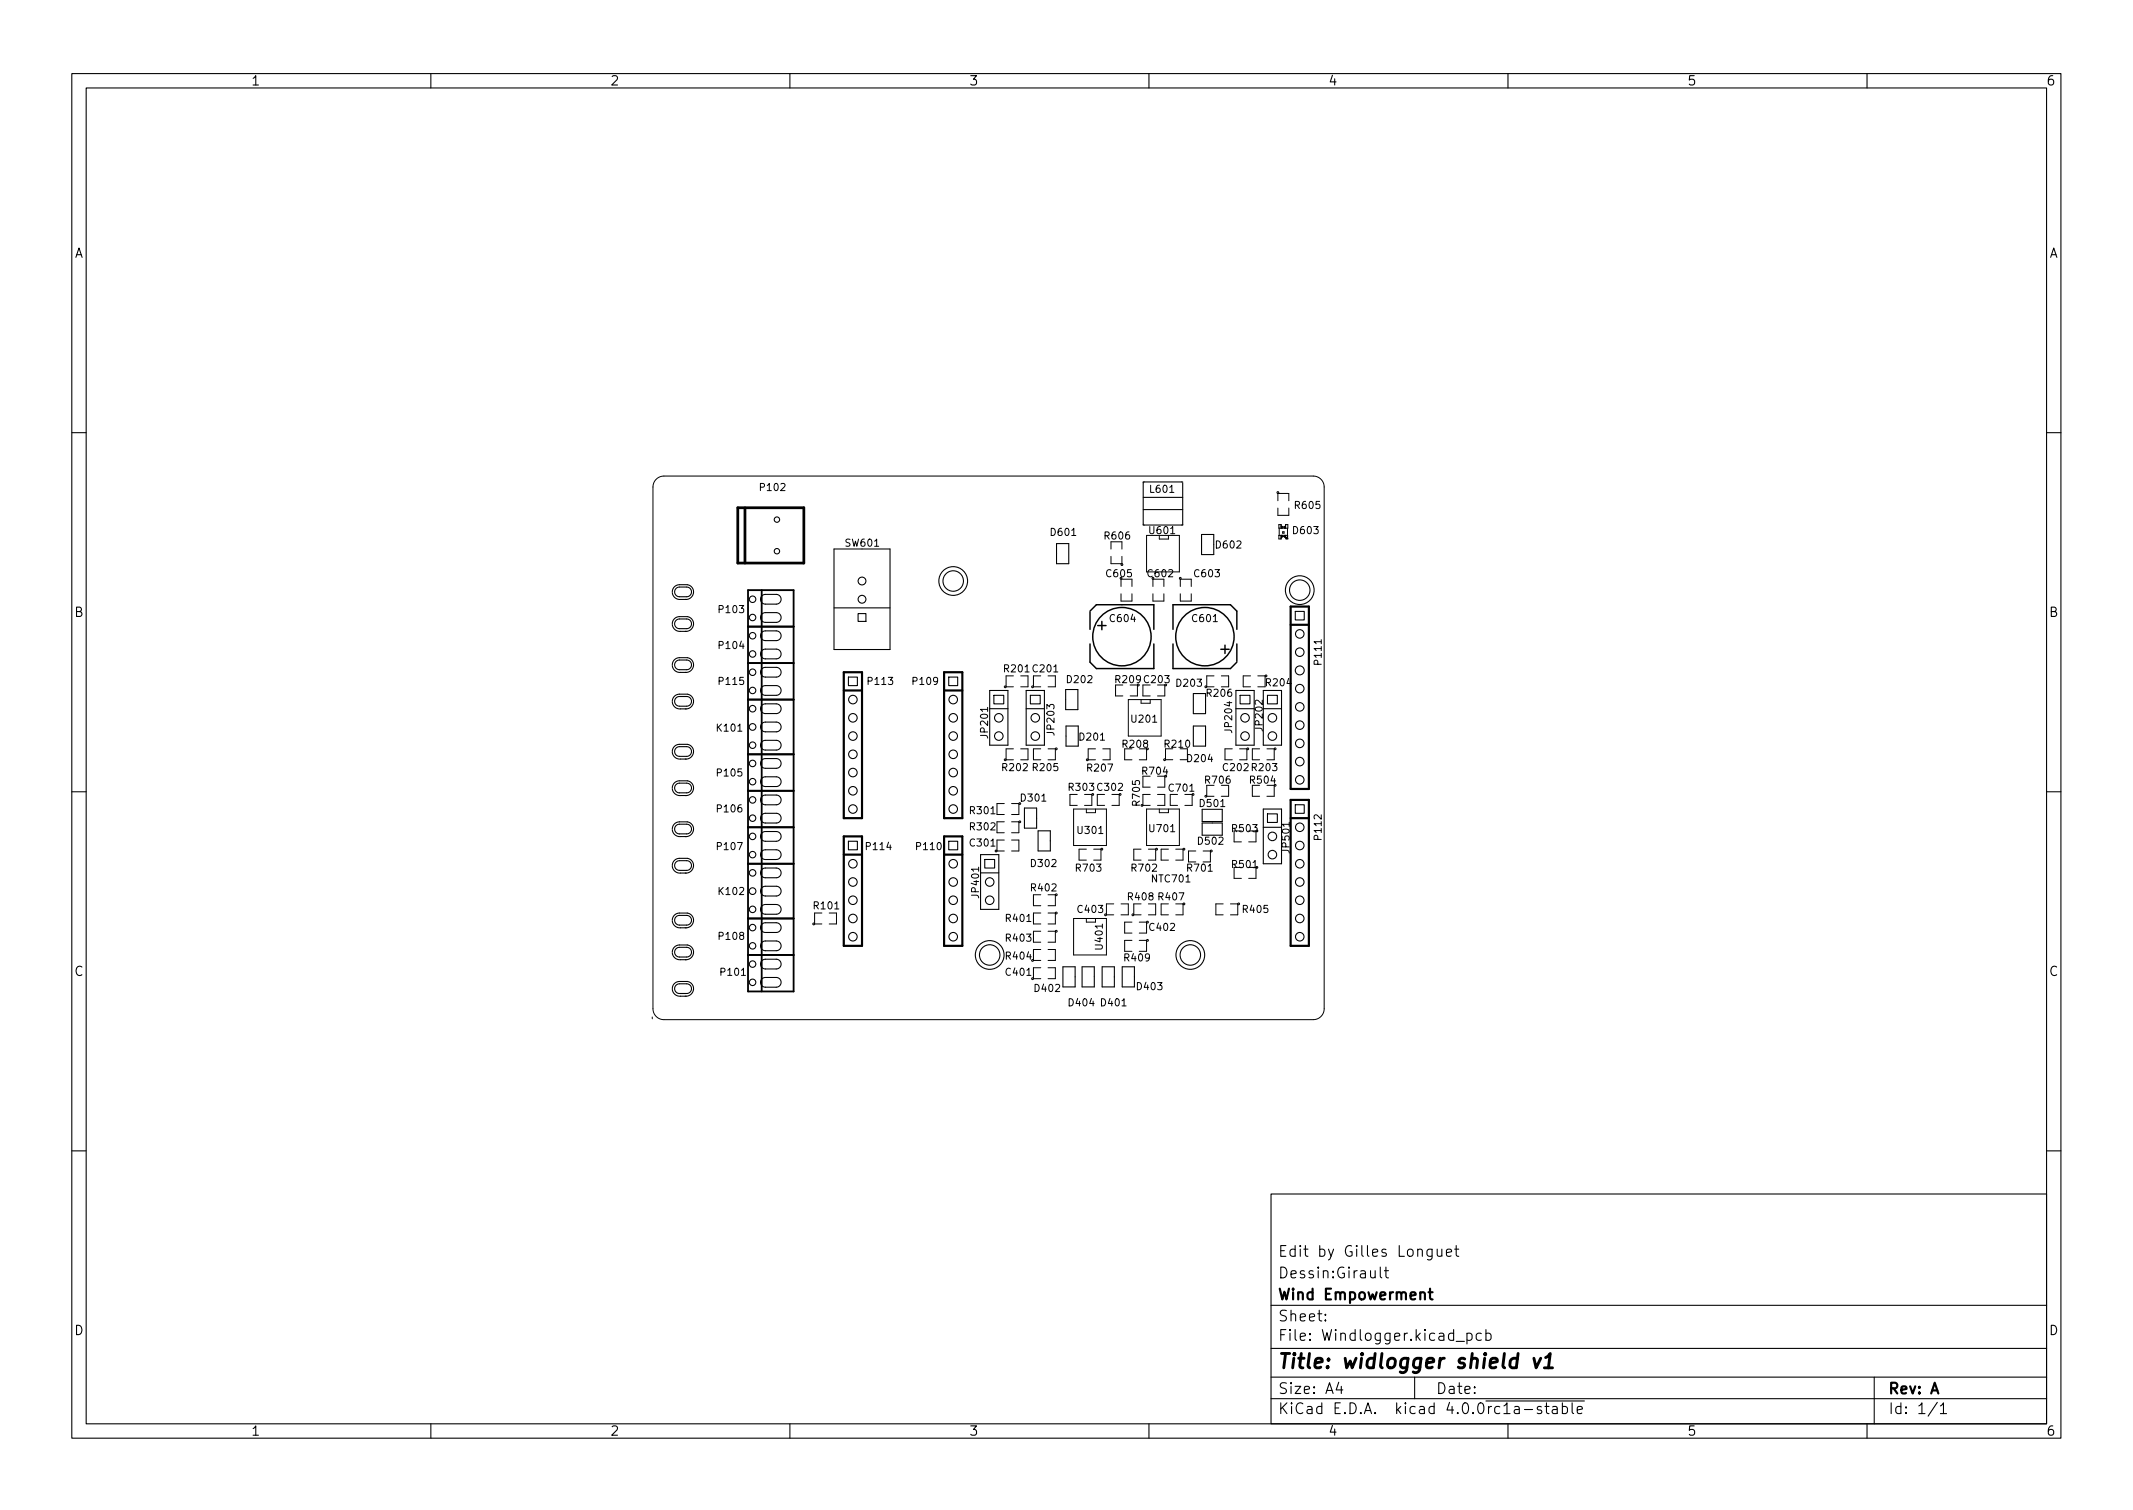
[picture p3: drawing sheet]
<svg xmlns="http://www.w3.org/2000/svg" width="297mm" height="210mm" viewBox="0 0 297 210" stroke-linecap="round" stroke-linejoin="round" font-family="sans-serif">
<g fill="none" stroke="#000" stroke-width=".15">
<path d="M10 10.2h277v190.1h-277zM12 12.2h273v186.1h-273zM60 10.2v2M110 10.2v2M160 10.2v2M210 10.2v2M260 10.2v2M10 60.2h2M116.1 76.4h7.8v14h-7.8zM147.1 75.7h1.7v2.8h-1.7zM159.2 71h5.5M159.2 69.3h5.5"/>
<path d="M164.7 67.1h-5.5v6h5.5v-5.9M167.3 74.4h1.7v2.8h-1.7zM285 60.2h2M93.6 82.5a1.06 1.06 0 0 0 1.2 1h.8M93.6 82.4a1 1 0 0 1 1-1h1.1a1.01 1.01 0 0 1 .9 1.2M93.6 87a1.06 1.06 0 0 0 1.2 .9h.8M93.6 86.9a1 1 0 0 1 1-1h1.1a1.01 1.01 0 0 1 .9 1.1M93.6 92.7a1.06 1.06 0 0 0 1.2 .9h.8M93.6 92.6a1 1 0 0 1 1-1h1.1a1.01 1.01 0 0 1 .9 1.1M93.6 97.8a1.06 1.06 0 0 0 1.2 .9h.8M93.6 97.7a1 1 0 0 1 1-1h1.1a1.01 1.01 0 0 1 .9 1.1M94.1 81.9l.4-.1 1.1-.1a.67 .67 0 0 1 .7 .7 .67 .67 0 0 1-.7 .7h-1a.67 .67 0 0 1-.6-.4 .67 .67 0 0 1 .1-.8z"/>
<path d="M94.1 86.4l.4-.2h1.1a.67 .67 0 0 1 .7 .7 .67 .67 0 0 1-.7 .6h-1a.67 .67 0 0 1-.6-.4 .67 .67 0 0 1 .1-.7zM94.1 92.1l.4-.2h1.1a.67 .67 0 0 1 .7 .7 .67 .67 0 0 1-.7 .7h-1a.67 .67 0 0 1-.6-.5 .67 .67 0 0 1 .1-.7zM94.1 97.2l.4-.2h1.1a.67 .67 0 0 1 .7 .7 .67 .67 0 0 1-.7 .6h-1a.67 .67 0 0 1-.6-.4 .67 .67 0 0 1 .1-.7zM96.6 82.5a1.05 1.05 0 0 1-1.2 1M96.6 87a1.05 1.05 0 0 1-1.2 .9M96.6 92.7a1.05 1.05 0 0 1-1.2 .9M96.6 97.8a1.05 1.05 0 0 1-1.2 .9M106.1 98.2l.4-.2h1.6a.68 .68 0 0 1 .7 .7 .68 .68 0 0 1-.7 .7h-1.5a.68 .68 0 0 1-.6-.5 .68 .68 0 0 1 .1-.7zM106.1 85.5l.4-.2h1.6a.68 .68 0 0 1 .7 .7 .68 .68 0 0 1-.7 .7h-1.5a.68 .68 0 0 1-.6-.5 .68 .68 0 0 1 .1-.7zM106.1 83l.4-.2h1.6a.68 .68 0 0 1 .7 .6 .68 .68 0 0 1-.7 .7h-1.5a.68 .68 0 0 1-.6-.4 .68 .68 0 0 1 .1-.7zM106.1 90.6l.4-.2h1.6a.68 .68 0 0 1 .7 .7 .68 .68 0 0 1-.7 .6h-1.5a.68 .68 0 0 1-.6-.4 .68 .68 0 0 1 .1-.7zM106.1 88l.4-.2h1.6a.68 .68 0 0 1 .7 .7 .68 .68 0 0 1-.7 .7h-1.5a.68 .68 0 0 1-.6-.4 .68 .68 0 0 1 .1-.8z"/>
<path d="M106.1 95.7l.4-.2h1.6a.68 .68 0 0 1 .7 .6 .68 .68 0 0 1-.7 .7h-1.5a.68 .68 0 0 1-.6-.4 .68 .68 0 0 1 .1-.7zM106.1 93.1l.4-.2h1.6a.68 .68 0 0 1 .7 .7 .68 .68 0 0 1-.7 .7h-1.5a.68 .68 0 0 1-.6-.4 .68 .68 0 0 1 .1-.8zM116.1 84.6h7.8M118.1 94.3h1.3v1.2h-1.3zM119.5 85.4h1.1v1.1h-1.1zM132.1 94.3h1.3v1.2h-1.3zM137.8 96.1h2.6v7.7h-2.6zM137.8 98.7h2.6M138.4 96.8h1.4v1.2h-1.4zM142.9 96.1h2.5v7.7h-2.5zM142.9 98.7h2.5M143.5 96.8h1.4v1.2h-1.4z"/>
<path d="M148.4 96h1.7v2.8h-1.7zM166.2 96.6h1.7v2.8h-1.7zM172.1 96.1h2.6v7.7h-2.6zM172.1 98.7h2.6M172.7 96.8h1.4v1.2h-1.4zM175.9 96.1h2.6v7.7h-2.6zM175.9 98.7h2.6M176.5 96.8h1.4v1.2h-1.4zM180.4 85.1h1.2v1.2h-1.2zM10 110.2h2M93.6 104.7a1.06 1.06 0 0 0 1.2 1h.8M93.6 104.6a1 1 0 0 1 1-1h1.1a1.01 1.01 0 0 1 .9 1.2"/>
<path d="M93.6 109.8a1.06 1.06 0 0 0 1.2 1h.8M93.6 109.7a1 1 0 0 1 1-1h1.1a1.01 1.01 0 0 1 .9 1.2M93.6 115.5a1.06 1.06 0 0 0 1.2 1h.8M93.6 115.4a1 1 0 0 1 1-1h1.1a1.01 1.01 0 0 1 .9 1.2M94.1 104.2l.4-.2h1.1a.67 .67 0 0 1 .7 .6 .67 .67 0 0 1-.7 .7h-1a.67 .67 0 0 1-.6-.4 .67 .67 0 0 1 .1-.7zM94.1 109.2l.4-.1 1.1-.1a.67 .67 0 0 1 .7 .7 .67 .67 0 0 1-.7 .7h-1a.67 .67 0 0 1-.6-.4 .67 .67 0 0 1 .1-.8zM94.1 115l.4-.2h1.1a.67 .67 0 0 1 .7 .6 .67 .67 0 0 1-.7 .7h-1a.67 .67 0 0 1-.6-.4 .67 .67 0 0 1 .1-.7zM96.6 104.7a1.05 1.05 0 0 1-1.2 1M96.6 109.8a1.05 1.05 0 0 1-1.2 1M96.6 115.5a1.05 1.05 0 0 1-1.2 1M106.1 103.3l.4-.2h1.6a.68 .68 0 0 1 .7 .7 .68 .68 0 0 1-.7 .6h-1.5a.68 .68 0 0 1-.6-.4 .68 .68 0 0 1 .1-.7zM106.1 100.7l.4-.2h1.6a.68 .68 0 0 1 .7 .7 .68 .68 0 0 1-.7 .7h-1.5a.68 .68 0 0 1-.6-.4 .68 .68 0 0 1 .1-.8z"/>
<path d="M106.1 113.4l.4-.2h1.6a.68 .68 0 0 1 .7 .7 .68 .68 0 0 1-.7 .7h-1.5a.68 .68 0 0 1-.6-.4 .68 .68 0 0 1 .1-.8zM106.1 110.9l.4-.2h1.6a.68 .68 0 0 1 .7 .7 .68 .68 0 0 1-.7 .7h-1.5a.68 .68 0 0 1-.6-.5 .68 .68 0 0 1 .1-.7zM106.1 118.5l.4-.2h1.6a.68 .68 0 0 1 .7 .7 .68 .68 0 0 1-.7 .7h-1.5a.68 .68 0 0 1-.6-.4 .68 .68 0 0 1 .1-.8zM106.1 116l.4-.2h1.6a.68 .68 0 0 1 .7 .7 .68 .68 0 0 1-.7 .6h-1.5a.68 .68 0 0 1-.6-.4 .68 .68 0 0 1 .1-.7zM106.1 108.4l.4-.2h1.6a.68 .68 0 0 1 .7 .6 .68 .68 0 0 1-.7 .7h-1.5a.68 .68 0 0 1-.6-.4 .68 .68 0 0 1 .1-.7zM106.1 105.8l.4-.2h1.6a.68 .68 0 0 1 .7 .7 .68 .68 0 0 1-.7 .7h-1.5a.68 .68 0 0 1-.6-.4 .68 .68 0 0 1 .1-.8zM118.1 117.1h1.3v1.2h-1.3zM132.1 117.1h1.3v1.2h-1.3zM136.6 119h2.5v7.6h-2.5zM137.1 119.7h1.4v1.2h-1.4zM142.7 112.5h1.7v2.8h-1.7zM144.6 115.7h1.7v2.8h-1.7z"/>
<path d="M148.5 101.1h1.7v2.8h-1.7zM166.2 101.1h1.7v2.8h-1.7zM167.4 112.7h2.8v1.7h-2.8zM167.4 114.6h2.8v1.7h-2.8zM175.9 112.7h2.6v7.6h-2.6zM175.9 115.2h2.6M176.5 113.3h1.4v1.2h-1.4zM180.4 112.1h1.2v1.1h-1.2zM285 110.2h2M93.6 120.6a1.06 1.06 0 0 0 1.2 1h.8M93.6 120.5a1 1 0 0 1 1-1h1.1a1.01 1.01 0 0 1 .9 1.2M93.6 128.2a1.06 1.06 0 0 0 1.2 1h.8"/>
<path d="M93.6 128.1a1 1 0 0 1 1-1h1.1a1.01 1.01 0 0 1 .9 1.2M93.6 132.7a1.06 1.06 0 0 0 1.2 .9h.8M93.6 132.6a1 1 0 0 1 1-1h1.1a1.01 1.01 0 0 1 .9 1.1M93.6 137.8a1.06 1.06 0 0 0 1.2 .9h.8M93.6 137.7a1 1 0 0 1 1-1h1.1a1.01 1.01 0 0 1 .9 1.1M94.1 120l.4-.1 1.1-.1a.67 .67 0 0 1 .7 .7 .67 .67 0 0 1-.7 .7h-1a.67 .67 0 0 1-.6-.4 .67 .67 0 0 1 .1-.8zM94.1 127.7l.4-.2h1.1a.67 .67 0 0 1 .7 .6 .67 .67 0 0 1-.7 .7h-1a.67 .67 0 0 1-.6-.4 .67 .67 0 0 1 .1-.7zM94.1 132.1l.4-.2h1.1a.67 .67 0 0 1 .7 .7 .67 .67 0 0 1-.7 .7h-1a.67 .67 0 0 1-.6-.5 .67 .67 0 0 1 .1-.7zM94.1 137.2l.4-.2h1.1a.67 .67 0 0 1 .7 .7 .67 .67 0 0 1-.7 .6h-1a.67 .67 0 0 1-.6-.4 .67 .67 0 0 1 .1-.7zM96.6 120.6a1.05 1.05 0 0 1-1.2 1M96.6 128.2a1.05 1.05 0 0 1-1.2 1M96.6 132.7a1.05 1.05 0 0 1-1.2 .9"/>
<path d="M96.6 137.8a1.05 1.05 0 0 1-1.2 .9M106.1 126.1l.4-.2h1.6a.68 .68 0 0 1 .7 .7 .68 .68 0 0 1-.7 .7h-1.5a.68 .68 0 0 1-.6-.4 .68 .68 0 0 1 .1-.8zM106.1 123.6l.4-.2h1.6a.68 .68 0 0 1 .7 .7 .68 .68 0 0 1-.7 .7h-1.5a.68 .68 0 0 1-.6-.5 .68 .68 0 0 1 .1-.7zM106.1 121.1l.4-.2h1.6a.68 .68 0 0 1 .7 .6 .68 .68 0 0 1-.7 .7h-1.5a.68 .68 0 0 1-.6-.4 .68 .68 0 0 1 .1-.7zM106.1 136.3l.4-.2h1.6a.68 .68 0 0 1 .7 .7 .68 .68 0 0 1-.7 .7h-1.5a.68 .68 0 0 1-.6-.5 .68 .68 0 0 1 .1-.7zM106.1 133.8l.4-.2h1.6a.68 .68 0 0 1 .7 .6 .68 .68 0 0 1-.7 .7h-1.5a.68 .68 0 0 1-.6-.4 .68 .68 0 0 1 .1-.7zM106.1 131.2l.4-.2h1.6a.68 .68 0 0 1 .7 .7 .68 .68 0 0 1-.7 .7h-1.5a.68 .68 0 0 1-.6-.4 .68 .68 0 0 1 .1-.8zM106.1 128.7l.4-.2h1.6a.68 .68 0 0 1 .7 .7 .68 .68 0 0 1-.7 .6h-1.5a.68 .68 0 0 1-.6-.4 .68 .68 0 0 1 .1-.7zM136.6 121.5h2.5M148 134.6h1.7v2.8h-1.7zM150.7 134.6h1.7v2.8h-1.7zM153.5 134.6h1.7v2.8h-1.7z"/>
<path d="M156.3 134.6h1.7v2.8h-1.7zM10 160.2h2M177 166.3h108v32h-108zM192.2 176.4v1.3l.2 .2M192.8 176.9h.6M193 176.4v1.3l.1 .2h.3M199.4 173.9v1.2a.41 .41 0 0 1-.6 .3M199.4 174l-.4-.1-.3 .3v.4l.2 .3h.1h.4M200.1 173.9l.1 1a.41 .41 0 0 0 .6-.1M200.8 173.9v1M201.4 174.4l.7-.1v-.3l-.5-.1-.2 .2 .1 .8h.1h.5M202.6 173.9h.5"/>
<path d="M202.8 173.4v1.3l.1 .2h.2M285 160.2h2M60 198.3v2M110 198.3v2M160 198.3v2M177 194.8h108M177 191.8h108M177 187.8h108M177 181.8h108M184.6 183.8v.1h-.1l.1-.1v.1M184.6 183v.1h-.1l.1-.1v.1M186.4 192.5l-.3 1h.9"/>
<path d="M186.8 193v1M197 191.8v3M202.8 186.8h1.1M204.3 185.7l.4-.1 .3 .3v.4l-.1 .3h-.2h-.4M204.3 185.6v1.5M206.3 185.7l-.4-.1-.3 .3v.4l.1 .3h.2h.4M206.9 185.7l.5-.1 .2 .3v.4l-.1 .3h-.1h-.5M206.9 195.1h13.7M206.9 185.1v1.5M210 198.3v2M212.3 196.3h1.1M214.6 195.9l-.3-.1-.2 .2v.3l.5 .1 .1 .1-.1 .3h-.1h-.4"/>
<path d="M215.1 195.8h.6M215.4 195.3v1.3v.2h.3M216.2 195.9l.2-.1 .4 .1 .1 .9M216.9 196.2l-.5 .1a.29 .29 0 0 0-.3 .2 .29 .29 0 0 0 .3 .3h.5M217.6 195.9l.4-.1 .3 .3v.4l-.2 .3h-.1h-.4M217.6 195.3v1.5M218.9 195.3v1.3l.2 .2M219.6 196.3l.8-.1-.1-.3-.4-.1-.3 .2 .1 .8h.2h.4M260 198.3v2M261 191.8v6.5M269.8 195.3l-1.3 1.9M270.2 195.8l.4-.5v1.5"/>
<path d="M270.2 196.8h.9"/>
<circle cx="108.2" cy="72.4" r=".37"/>
<circle cx="108.2" cy="76.8" r=".37"/>
<circle cx="104.8" cy="98.7" r=".46"/>
<circle cx="104.8" cy="96.1" r=".45"/>
<circle cx="104.8" cy="86" r=".45"/>
<circle cx="104.8" cy="91.1" r=".45"/>
<circle cx="104.8" cy="83.4" r=".45"/>
<circle cx="104.8" cy="88.5" r=".45"/>
<circle cx="104.8" cy="93.6" r=".45"/>
<circle cx="118.8" cy="100" r=".59"/>
<circle cx="118.8" cy="97.4" r=".59"/>
<circle cx="120" cy="83.4" r=".54"/>
<circle cx="120" cy="80.9" r=".54"/>
<circle cx="132.7" cy="80.9" r="2"/>
<circle cx="132.7" cy="80.9" r="1.42"/>
<circle cx="132.7" cy="97.4" r=".59"/>
<circle cx="132.7" cy="100" r=".59"/>
<circle cx="139.1" cy="100" r=".59"/>
<circle cx="144.2" cy="100" r=".59"/>
<circle cx="173.4" cy="100" r=".59"/>
<circle cx="177.2" cy="100" r=".59"/>
<circle cx="181" cy="82.2" r="2"/>
<circle cx="181" cy="82.2" r="1.42"/>
<circle cx="181" cy="98.4" r=".59"/>
<circle cx="181" cy="90.8" r=".59"/>
<circle cx="181" cy="95.9" r=".59"/>
<circle cx="181" cy="88.3" r=".59"/>
<circle cx="181" cy="93.3" r=".62"/>
<circle cx="104.8" cy="113.9" r=".45"/>
<circle cx="104.8" cy="108.8" r=".45"/>
<circle cx="104.8" cy="119" r=".45"/>
<circle cx="104.8" cy="101.2" r=".47"/>
<circle cx="104.8" cy="106.3" r=".45"/>
<circle cx="104.8" cy="116.5" r=".45"/>
<circle cx="104.8" cy="111.4" r=".45"/>
<circle cx="104.8" cy="103.8" r=".45"/>
<circle cx="118.8" cy="105" r=".59"/>
<circle cx="118.8" cy="110.1" r=".59"/>
<circle cx="118.8" cy="107.6" r=".59"/>
<circle cx="118.8" cy="102.5" r=".59"/>
<circle cx="118.8" cy="112.7" r=".59"/>
<circle cx="132.7" cy="105" r=".59"/>
<circle cx="132.7" cy="110.1" r=".59"/>
<circle cx="132.7" cy="112.7" r=".59"/>
<circle cx="132.7" cy="102.5" r=".59"/>
<circle cx="132.7" cy="107.6" r=".59"/>
<circle cx="139.1" cy="102.5" r=".59"/>
<circle cx="144.2" cy="102.5" r=".59"/>
<circle cx="173.4" cy="102.5" r=".59"/>
<circle cx="177.2" cy="116.5" r=".59"/>
<circle cx="177.2" cy="102.5" r=".59"/>
<circle cx="177.2" cy="119" r=".59"/>
<circle cx="181" cy="117.7" r=".59"/>
<circle cx="181" cy="103.5" r=".59"/>
<circle cx="181" cy="115.2" r=".59"/>
<circle cx="181" cy="101" r=".59"/>
<circle cx="181" cy="106" r=".59"/>
<circle cx="181" cy="108.6" r=".59"/>
<circle cx="104.8" cy="121.5" r=".46"/>
<circle cx="104.8" cy="136.8" r=".45"/>
<circle cx="104.8" cy="131.7" r=".45"/>
<circle cx="104.8" cy="124.1" r=".47"/>
<circle cx="104.8" cy="134.2" r=".45"/>
<circle cx="104.8" cy="129.2" r=".45"/>
<circle cx="104.8" cy="126.6" r=".45"/>
<circle cx="118.8" cy="130.4" r=".59"/>
<circle cx="118.8" cy="122.8" r=".59"/>
<circle cx="118.8" cy="125.4" r=".59"/>
<circle cx="118.8" cy="120.3" r=".59"/>
<circle cx="118.8" cy="127.9" r=".59"/>
<circle cx="132.7" cy="125.4" r=".59"/>
<circle cx="132.7" cy="122.8" r=".59"/>
<circle cx="132.7" cy="120.3" r=".59"/>
<circle cx="132.7" cy="130.4" r=".59"/>
<circle cx="132.7" cy="127.9" r=".59"/>
<circle cx="137.8" cy="133" r="2"/>
<circle cx="137.8" cy="133" r="1.42"/>
<circle cx="137.8" cy="122.8" r=".59"/>
<circle cx="137.8" cy="125.4" r=".59"/>
<circle cx="165.8" cy="133" r="2"/>
<circle cx="165.8" cy="133" r="1.42"/>
<circle cx="181" cy="122.8" r=".59"/>
<circle cx="181" cy="130.4" r=".59"/>
<circle cx="181" cy="120.3" r=".59"/>
<circle cx="181" cy="127.9" r=".59"/>
<circle cx="181" cy="125.4" r=".59"/>
</g>
<path d="M213.6 189.1l.3 1.4 .7-1.4M215.1 190.5h1.1M215.2 189l.7-.5-.3 2" fill="none" stroke="#000" stroke-width=".4"/>
<g fill="none" stroke="#000" stroke-width=".3">
<path d="M117.5 93.6h2.5v20.3h-2.5zM117.5 96.1h2.5M131.5 93.6h2.5v20.3h-2.5zM131.5 96.1h2.5M179.7 84.5h2.6v25.4h-2.6zM179.7 87h2.6M117.5 116.5h2.5v15.2h-2.5zM117.5 119h2.5M131.5 116.5h2.5v15.2h-2.5zM131.5 119h2.5M179.7 113.9h2.6M179.7 111.4h2.6v20.3h-2.6z"/>
<path d="M198.9 179.9h.6M199.1 179.4v1.3l.1 .2h.3"/>
</g>
<g fill="none" stroke="#000" stroke-width=".14">
<path d="M91.4 66.7l.4-.3 .7-.1h90.4a1.52 1.52 0 0 1 1.5 1.5v72.7a1.52 1.52 0 0 1-1.5 1.5h-90.4a1.52 1.52 0 0 1-1.6-1.5v-72.7l.2-.6zM154.7 77.5v1h1.5v-1M154.7 75.4v1.1M156.2 75.4v1.1M159.7 74.6h4.5v5h-4.5zM161.4 74.6v.5h1.3v-.5M178 69.7v-1h1.5v1M178 70.7v1.1h1.5v-1.1M178.1 73.5v1.1M178.4 75l.1-.2 .2-.1 .3 .1 .1 .2M178.4 73l.1 .3 .2 .1 .3-.1 .1-.3M178.4 74.5v.3h.1v-.3"/>
<path d="M178.4 73.5v-.2h.1v.2M178.4 74.5v.5h-.3v-.5h1.2v.3h-.3v-.3M178.4 73.5v-.5h-.3v.5h1.2v-.5h-.3v.5M178.5 73.4h.4v.1M178.6 74h.2v.2h-.2zM178.9 73.5v-.2h.1v.2M178.9 74.5v.3h.1v-.3M178.9 74.5v.2h-.4M179.1 75h.2h-.2zM179.3 73.5v1.5M140.1 94.1v1.5h1M143.2 94.1v1.5h-1.1"/>
<path d="M143.9 94.1v1.5h1M147 94.1v1.5h-1M155.3 95.4v1.5h1.1M156.1 82.7v1h1.5v-1M156.1 80.6v1.1M157.1 97.4h4.6v5.1h-4.6zM157.6 80.6v1.1M158.4 95.4v1.5h-1M158.9 97.4v.5h1.3v-.5M159.2 95.4v1.5h1M160.6 80.6v1.1M160.6 82.7v1h1.5v-1"/>
<path d="M162.1 80.6v1.1M162.2 95.4v1.5h-1M164.4 82.7v1h1.5v-1M164.4 81.7v-1.1h1.5v1.1M169.1 94.1h-1.1v1.5M170.1 94.1h1v1.5M174.1 94.1h-1v1.5h1M175.2 94.1h1M175.2 95.6h1M138.8 114.4h1.1M138.8 116h1.1M139.9 117h-1.1v1.5h1.1"/>
<path d="M139.9 111.9h-1.1v1.5h1.1M140.9 117h1v1.5h-1M140.9 111.9h1v1.5h-1M140.9 114.4h1v1.6h-1M141.1 104.3h-1v1.5h1M142.1 104.3h1.1v1.5h-1.1M144.9 104.3h-1v1.5h1M146 104.3h1v1.5h-1M149 110.6v1.5h1M149.5 112.7h4.6v5h-4.6zM151.3 112.7v.5h1.3v-.5M151.3 118.2h-1v1.6h1"/>
<path d="M152 110.6v1.5h-1M152.3 118.2h1v1.6h-1M152.6 104.3h-1.1v1.5h1.1M152.8 110.6v1.5h1M153.6 104.3h1v1.5h-1M155.9 110.6v1.5h-1.1M156.6 104.3v1.5h1M158.9 118.2h-1v1.6h1M159.2 112.1h1M159.2 108.1v1.5h1M159.2 110.6h1M159.7 112.7h4.5v5h-4.5z"/>
<path d="M159.7 104.3v1.5h-1M159.9 118.2h1v1.6h-1M161.2 110.6h1v1.5h-1M161.4 112.7v.5h1.3v-.5M162.2 108.1v1.5h-1M162.3 104.3v1.5h1M162.7 118.2h-1v1.6h1M163 110.6v1.5h1M163.7 118.2h1v1.6h-1M165.4 104.3v1.5h-1.1M166 110.6v1.5h-1M166.5 118.5h-1v1.5"/>
<path d="M167.5 118.5h1.1v1.5M168 109.4v1.5h1.1M171.1 109.4v1.5h-1M171.6 104.3h-1v1.5h1M171.9 115.7v1.5h1M172.6 104.3h1v1.5h-1M174.4 109.4v1.5h1M174.9 115.7v1.5h-1M175.4 104.3h-1v1.5h1M176.4 104.3h1v1.5h-1M177.4 109.4v1.5h-1M114.5 127.1h-1.1v1.6h1.1"/>
<path d="M115.5 127.1h1v1.6h-1M143.9 124.6v1.5h1M143.9 133.7h1M143.9 132.2h1M143.9 129.7h1M143.9 131.2h1M144.9 127.1h-1v1.6h1M144.9 134.8h-1v1.5h1M146 127.1h1v1.6h-1M146 129.7h1v1.5h-1M146 132.2h1v1.5h-1M146 134.8h1v1.5h-1"/>
<path d="M147 124.6v1.5h-1M149.5 127.9h4.6v5.1h-4.6zM151.3 127.9v.5h1.3v-.5M155.1 125.9h-1v1.5h1M156.1 125.9h1v1.5h-1M157.6 128.4h-1v1.5h1M157.6 130.9h-1v1.6M157.9 125.9v1.5h1M158.7 128.4h1v1.5h-1M158.7 130.9h1v1.6M160.9 125.9v1.5h-1M161.7 125.9v1.5h1"/>
<path d="M164.7 125.9v1.5h-1M170.3 125.9h-1v1.5h1M171.4 125.9h1v1.5h-1M171.9 120.8v1.5h1M174.9 120.8v1.5h-1M90.8 141.6v.3"/>
<circle cx="156.2" cy="78.6" r=".13"/>
<circle cx="178" cy="68.6" r=".13"/>
<circle cx="179.2" cy="74.9" r=".07"/>
<circle cx="140" cy="95.6" r=".13"/>
<circle cx="143.8" cy="95.6" r=".13"/>
<circle cx="164.4" cy="80.5" r=".13"/>
<circle cx="167.9" cy="95.6" r=".13"/>
<circle cx="176.3" cy="94.1" r=".13"/>
<circle cx="138.7" cy="118.5" r=".13"/>
<circle cx="140" cy="105.8" r=".13"/>
<circle cx="142" cy="114.4" r=".13"/>
<circle cx="147.1" cy="104.3" r=".13"/>
<circle cx="151.4" cy="105.8" r=".13"/>
<circle cx="152.2" cy="110.6" r=".13"/>
<circle cx="153.4" cy="118.2" r=".13"/>
<circle cx="156" cy="110.6" r=".13"/>
<circle cx="161.1" cy="118.2" r=".13"/>
<circle cx="162.2" cy="105.8" r=".13"/>
<circle cx="164.9" cy="118.2" r=".13"/>
<circle cx="166.1" cy="110.6" r=".13"/>
<circle cx="167.9" cy="110.9" r=".13"/>
<circle cx="168.7" cy="118.5" r=".13"/>
<circle cx="173.8" cy="104.3" r=".13"/>
<circle cx="177.6" cy="104.3" r=".13"/>
<circle cx="113.3" cy="128.7" r=".13"/>
<circle cx="143.8" cy="136.3" r=".13"/>
<circle cx="147.1" cy="127.1" r=".13"/>
<circle cx="147.1" cy="129.7" r=".13"/>
<circle cx="147.1" cy="124.6" r=".13"/>
<circle cx="154" cy="127.4" r=".13"/>
<circle cx="157.8" cy="127.4" r=".13"/>
<circle cx="159.8" cy="130.9" r=".13"/>
<circle cx="159.8" cy="128.4" r=".13"/>
<circle cx="164.9" cy="125.9" r=".13"/>
<circle cx="172.5" cy="125.9" r=".13"/>
</g>
<path d="M102.7 70.7h9.2v7.7h-9.2zM103.7 70.7v7.7" fill="none" stroke="#000" stroke-width=".38"/>
<g fill="none" stroke="#000" stroke-width=".2">
<path d="M151.8 89.7v2.5l.9 .9h8v-3.4M151.8 85.1l.9-.9h8v3.4M151.8 85.2v2.4M163.3 87.6v-3.4h8.1l.8 .9v2.5M163.3 89.7v3.4h8.1l.8-.9M172.2 89.7v2.4"/>
<circle cx="156.2" cy="88.6" r="4.1"/>
<circle cx="167.8" cy="88.6" r="4.1"/>
</g>
<path d="M104.2 82.2h6.3v55.9h-6.3zM104.2 97.4h6.3M104.2 87.3h6.3M104.2 92.3h6.3M106.1 82.2v55.9M104.2 105h6.3M104.2 115.2h6.3M104.2 110.1h6.3M104.2 127.9h6.3M104.2 120.3h6.3M104.2 133h6.3" fill="none" stroke="#000" stroke-width=".25"/>
<text font-size="2.8" x="178" y="190.6">Title: widlogger shield v1</text>
<g font-size="2.1">
<text x="152.8" y="87.8">+</text>
<text x="170" y="91.1">+</text>
<text x="178" y="178">Dessin:Girault</text>
<text x="178" y="175">Edit by Gilles Longuet</text>
<text x="178" y="184">Sheet:</text>
<text x="178" y="181">Wind Empowerment</text>
<text x="178" y="186.7">File: Windlogger.kicad_pcb</text>
<text x="178" y="196.9">KiCad E.D.A. kicad 4.0.0rc1a-stable</text>
<text x="178" y="194.1">Size: A4</text>
<text x="200" y="194.1">Date:</text>
<text x="263" y="194.1">Rev: A</text>
<text x="263" y="196.9">Id: 1/1</text>
</g>
<g font-size="1.8">
<text x="35" y="11.9">1</text>
<text x="85" y="11.9">2</text>
<text x="135" y="11.9">3</text>
<text x="185" y="11.9">4</text>
<text x="235" y="11.9">5</text>
<text x="285" y="11.9">6</text>
<text x="10.3" y="35.9">A</text>
<text x="285.3" y="35.9">A</text>
<text x="10.3" y="85.9">B</text>
<text x="285.3" y="85.9">B</text>
<text x="10.3" y="135.9">C</text>
<text x="285.3" y="135.9">C</text>
<text x="10.3" y="185.9">D</text>
<text x="285.3" y="185.9">D</text>
<text x="35" y="199.9">1</text>
<text x="85" y="199.9">2</text>
<text x="135" y="199.9">3</text>
<text x="185" y="199.9">4</text>
<text x="235" y="199.9">5</text>
<text x="285" y="199.9">6</text>
</g>
<g font-size="1.4">
<text x="106" y="68.4">P102</text>
<text x="160.2" y="68.6">L601</text>
<text x="180.4" y="70.9">R605</text>
<text x="117.8" y="76.1">SW601</text>
<text x="146.4" y="74.6">D601</text>
<text x="153.9" y="75.1">R606</text>
<text x="160.2" y="74.4">U601</text>
<text x="169.4" y="76.4">D602</text>
<text x="180.2" y="74.4">D603</text>
<text x="154.2" y="80.4">C605</text>
<text x="159.9" y="80.4">C602</text>
<text x="166.4" y="80.4">C603</text>
<text x="100.2" y="85.4">P103</text>
<text x="154.7" y="86.6">C604</text>
<text x="166.1" y="86.6">C601</text>
<text x="100.2" y="90.4">P104</text>
<text x="100.2" y="95.4">P115</text>
<text x="121" y="95.4">P113</text>
<text x="127.2" y="95.4">P109</text>
<text x="139.9" y="93.6">R201 C201</text>
<text x="148.7" y="95.1">D202</text>
<text x="155.4" y="95.1">R209 C203</text>
<text x="163.9" y="95.6">D203</text>
<text x="176.4" y="95.6">R204</text>
<text x="184" y="92.4" transform="rotate(-90 184 92.4)">P111</text>
<text x="99.9" y="101.9">K101</text>
<text x="157.7" y="100.6">U201</text>
<text x="168.1" y="97">R206</text>
<text x="171.6" y="101.9" transform="rotate(-90 171.6 101.9)">JP204</text>
<text x="175.8" y="101.6" transform="rotate(-90 175.8 101.6)">JP202</text>
<text x="137.6" y="102.6" transform="rotate(-90 137.6 102.6)">JP201</text>
<text x="139.7" y="107.4">R202 R205</text>
<text x="146.8" y="102.2" transform="rotate(-90 146.8 102.2)">JP203</text>
<text x="150.4" y="103.1">D201</text>
<text x="151.5" y="107.4">R207</text>
<text x="156.4" y="104.1">R208</text>
<text x="159.2" y="107.9">R704</text>
<text x="162.3" y="104.1">R210</text>
<text x="165.4" y="106.1">D204</text>
<text x="170.4" y="107.4">C202 R203</text>
<text x="100" y="113.1">P106</text>
<text x="100" y="108.1">P105</text>
<text x="135.2" y="113.4">R301</text>
<text x="142.3" y="111.6">D301</text>
<text x="148.9" y="110.1">R303 C302</text>
<text x="158.7" y="112.1" transform="rotate(-90 158.7 112.1)">R705</text>
<text x="162.9" y="110.2">C701</text>
<text x="167.2" y="112.4">D501</text>
<text x="167.9" y="109.1">R706</text>
<text x="174.2" y="109.1">R504</text>
<text x="100" y="118.4">P107</text>
<text x="120.7" y="118.4">P114</text>
<text x="127.7" y="118.4">P110</text>
<text x="135.2" y="117.9">C301</text>
<text x="135.2" y="115.6">R302</text>
<text x="150.2" y="116.1">U301</text>
<text x="160.2" y="115.9">U701</text>
<text x="166.9" y="117.6">D502</text>
<text x="171.7" y="115.9">R503</text>
<text x="179.6" y="118.6" transform="rotate(-90 179.6 118.6)">JP501</text>
<text x="184" y="116.8" transform="rotate(-90 184 116.8)">P112</text>
<text x="100.2" y="124.6">K102</text>
<text x="136.3" y="124.9" transform="rotate(-90 136.3 124.9)">JP401</text>
<text x="143.7" y="120.7">D302</text>
<text x="143.7" y="124.1">R402</text>
<text x="149.9" y="121.4">R703</text>
<text x="157.2" y="125.4">R408 R407</text>
<text x="157.7" y="121.4">R702</text>
<text x="160.5" y="122.9">NTC701</text>
<text x="165.4" y="121.4">R701</text>
<text x="171.7" y="120.9">R501</text>
<text x="100.2" y="130.9">P108</text>
<text x="113.4" y="126.6">R101</text>
<text x="140.2" y="131.1">R403</text>
<text x="140.2" y="128.4">R401</text>
<text x="150.2" y="127.1">C403</text>
<text x="160.2" y="129.6">C402</text>
<text x="173.2" y="127.1">R405</text>
<text x="100.5" y="135.9">P101</text>
<text x="140.2" y="135.9">C401</text>
<text x="140.2" y="133.6">R404</text>
<text x="153.6" y="132.1" transform="rotate(-90 153.6 132.1)">U401</text>
<text x="156.7" y="133.9">R409</text>
<text x="158.4" y="137.9">D403</text>
<text x="144.2" y="138.1">D402</text>
<text x="148.9" y="140.1">D404</text>
<text x="153.4" y="140.1">D401</text>
</g>
</svg>
